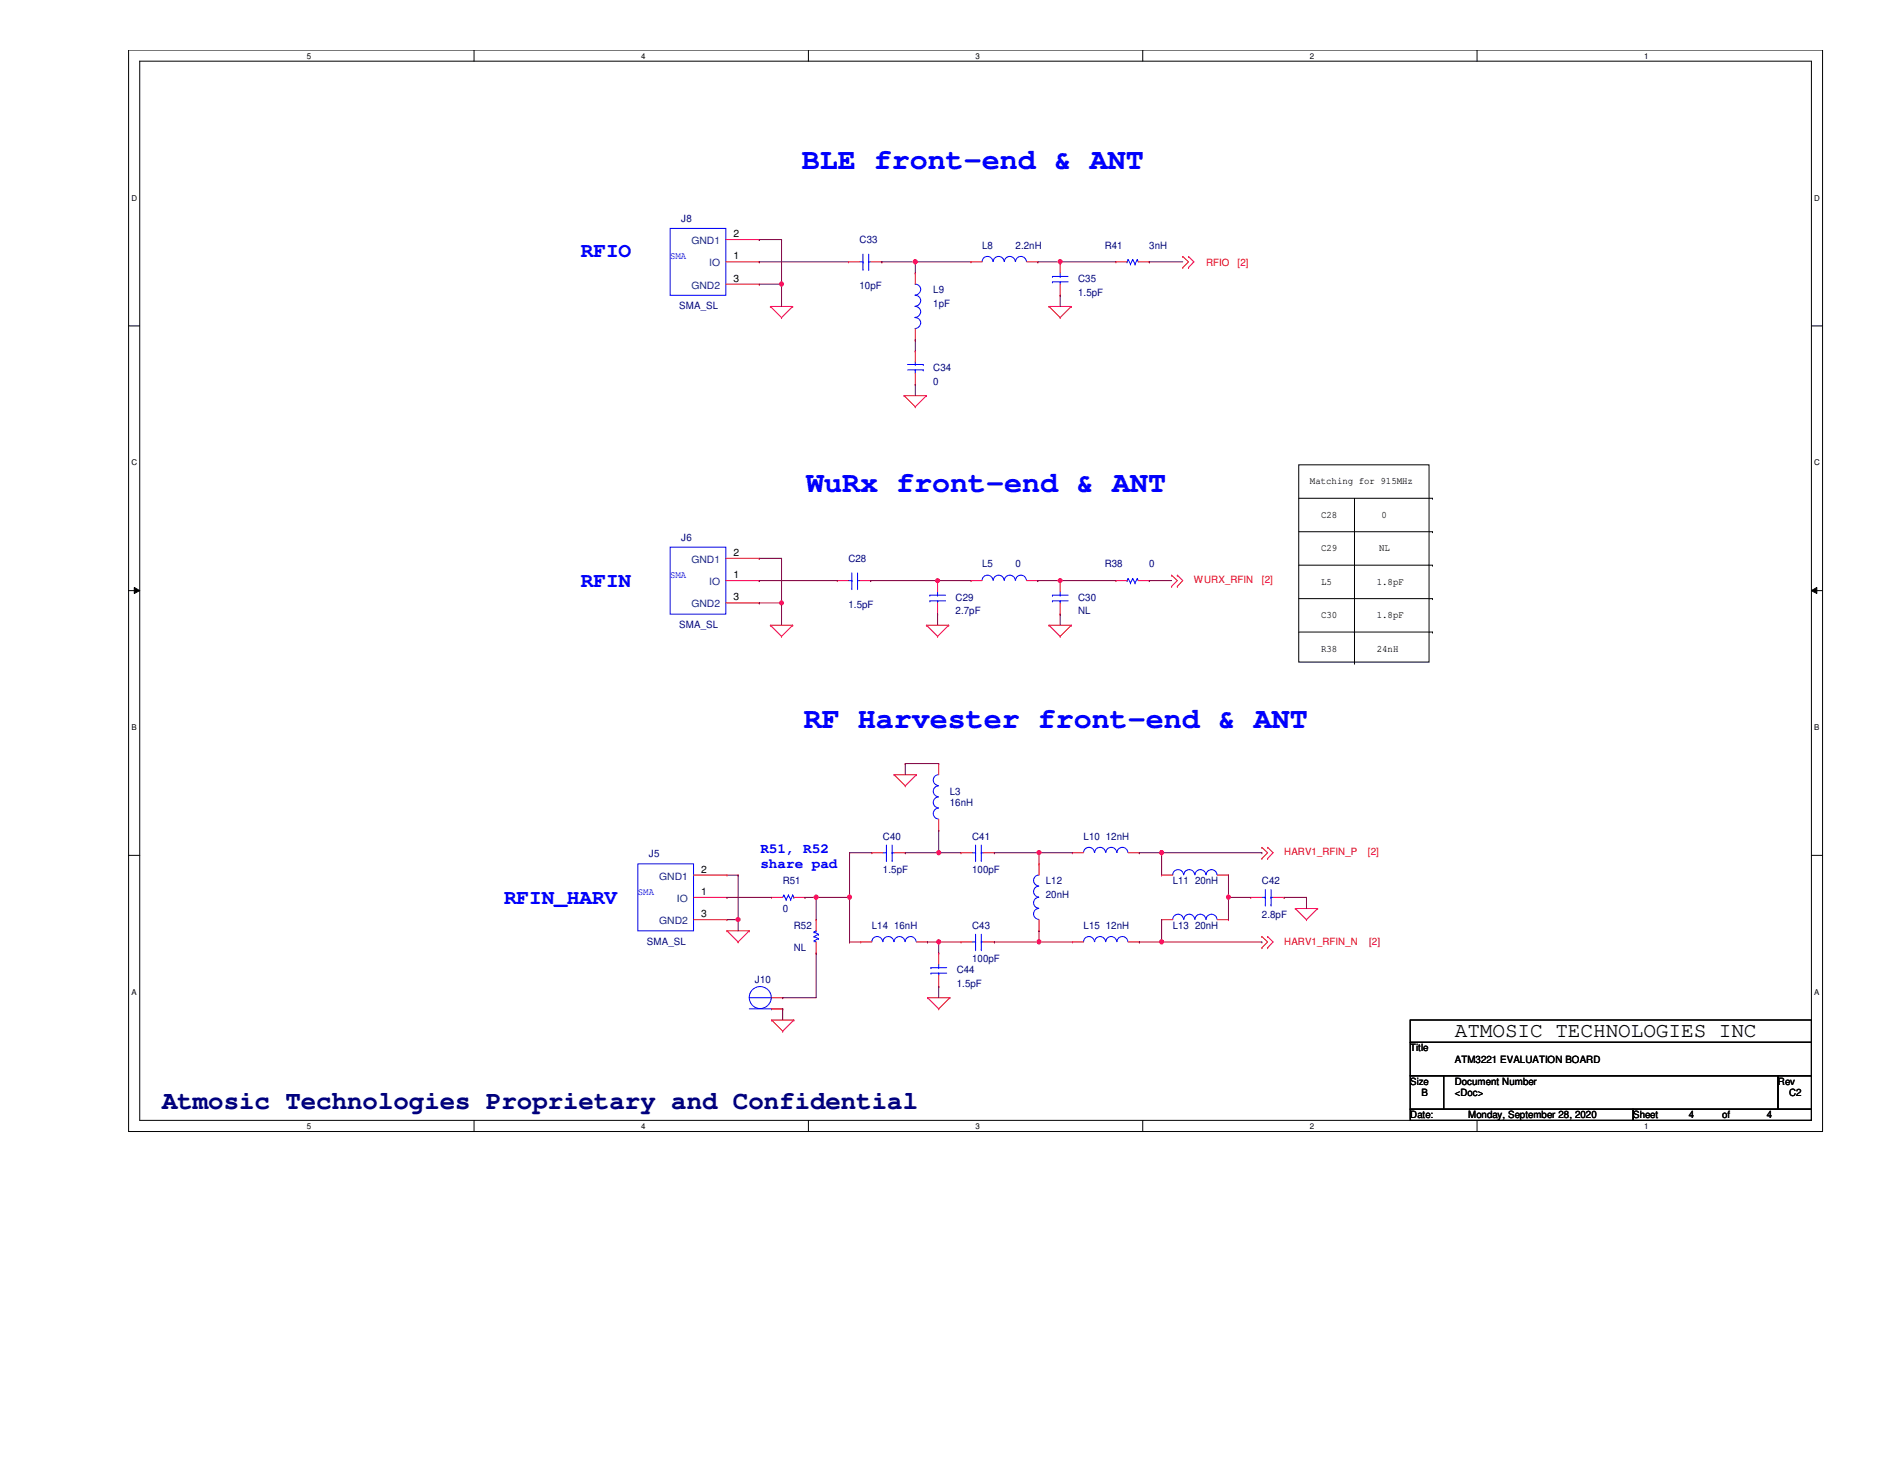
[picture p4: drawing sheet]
<svg xmlns="http://www.w3.org/2000/svg" width="279mm" height="216mm" viewBox="0 0 279 216" stroke-linecap="round" stroke-linejoin="round" font-family="sans-serif">
<path d="M19.1 7.4h250.9v160.2h-250.9zM20.7 9.1h247.7v156.8h-247.7z" fill="none" stroke="#000" stroke-width=".15"/>
<g fill="#fff">
<path d="M45.5 7.6h.6v1.3h-.6z"/>
<path d="M45.5 166.1h.6v1.3h-.6z"/>
</g>
<path d="M70.2 7.4v1.7M70.2 165.9v1.7" fill="none" stroke="#000" stroke-width=".15"/>
<g fill="#fff">
<path d="M95 7.6h.6v1.3h-.6z"/>
<path d="M95 166.1h.6v1.3h-.6z"/>
</g>
<path d="M119.8 7.4v1.7M119.8 165.9v1.7" fill="none" stroke="#000" stroke-width=".15"/>
<g fill="#fff">
<path d="M144.5 7.6h.6v1.3h-.6z"/>
<path d="M144.5 166.1h.6v1.3h-.6z"/>
</g>
<path d="M169.3 7.4v1.7M169.3 165.9v1.7" fill="none" stroke="#000" stroke-width=".15"/>
<g fill="#fff">
<path d="M194.1 7.6h.5v1.3h-.5z"/>
<path d="M194.1 166.1h.5v1.3h-.5z"/>
</g>
<path d="M218.8 7.4v1.7M218.8 165.9v1.7" fill="none" stroke="#000" stroke-width=".15"/>
<g fill="#fff">
<path d="M243.6 7.6h.6v1.3h-.6z"/>
<path d="M243.6 166.1h.6v1.3h-.6z"/>
<path d="M19.5 28.7h.8v1.3h-.8z"/>
<path d="M268.8 28.7h.8v1.3h-.8z"/>
<path d="M19.5 67.9h.8v1.3h-.8z"/>
<path d="M268.8 67.9h.8v1.3h-.8z"/>
</g>
<path d="M19.1 48.3h1.6M268.4 48.3h1.6" fill="none" stroke="#000" stroke-width=".15"/>
<g fill="#fff">
<path d="M19.5 107.1h.7v1.3h-.7z"/>
<path d="M268.8 107.1h.7v1.3h-.7z"/>
</g>
<path d="M19.1 87.5h1.6M19.9 87l.8 .5-.8 .4zM268.4 87.5l.8-.5v.9zM268.4 87.5h1.6" fill="none" stroke="#000" stroke-width=".15"/>
<path d="M19.9 87l.8 .5-.8 .4zM268.4 87.5l.8-.5v.9z" fill="#000"/>
<g fill="#fff">
<path d="M19.5 146.3h.7v1.3h-.7z"/>
<path d="M268.8 146.3h.7v1.3h-.7z"/>
</g>
<g fill="none" stroke="#000" stroke-width=".15">
<path d="M192.4 68.8h19.3v29.2h-19.3zM192.4 73.8h19.8M192.4 78.7h19.8M200.7 73.8v24.4M212.2 73.8h.1M212.2 78.7h.1M192.4 83.7h19.8M192.4 88.6h19.8M192.4 93.6h19.8M200.7 98.2h.1M212.2 83.7h.1M212.2 88.6h.1"/>
<path d="M212.2 93.6h.1M19.1 126.7h1.6M268.4 126.7h1.6M208.9 151h59.5v3.3h-59.5zM208.9 154.3h59.5v5h-59.5zM208.9 159.3h5v5h-5zM213.9 159.3h49.5v5h-49.5zM263.4 159.3h5v5h-5zM208.9 164.3h33v1.6h-33zM241.9 164.3h26.5v1.6h-26.5z"/>
</g>
<g fill="none" stroke="#f00" stroke-width=".15">
<path d="M107.5 38.8h5M107.5 35.5h5M112.5 38.8h.1M112.5 35.5h.1M125.7 38.8h.1M125.7 38.8h1.6M129 38.8h1.6M130.6 38.8h.1M143.8 38.8h.1M143.8 38.8h1.7M152.1 38.8h1.7M153.8 38.8h.1"/>
<path d="M157.1 38.8h.1M157.1 38.8v1.6M165.3 38.8h.1M165.3 38.8h1.7M168.6 38.8h1.7M170.3 38.8h.1M175.2 38h.1M175.2 39.6h.1M175.2 38l.9 .8-.9 .8M176.1 38h.1M176.1 39.6h.1M176.1 38l.8 .8-.8 .8"/>
<path d="M107.5 42.1h5M112.5 42.1h.1M114.1 45.4h.1M114.1 45.4h3.3M114.1 45.4l1.7 1.6M115.8 47h.1M117.4 45.4h.1M117.4 45.4l-1.6 1.6M133.9 58.6h.1M133.9 58.6h3.3M133.9 58.6l1.7 1.6M135.6 40.4h.1"/>
<path d="M135.6 50.3h.1M135.6 52h.1M135.6 56.9h.1M135.6 40.4v1.7M135.6 48.7v1.6M135.6 52v1.6M135.6 55.3v1.6M137.2 58.6h.1M137.2 58.6l-1.6 1.6M155.4 45.4h.1M155.4 45.4h3.3M155.4 45.4l1.7 1.6"/>
<path d="M157.1 47h.1M157.1 43.7h.1M157.1 42.1v1.6M158.7 45.4h.1M158.7 45.4l-1.6 1.6M135.6 60.2h.1M107.5 86h5M107.5 82.7h5M107.5 89.3h5M112.5 86h.1M112.5 82.7h.1M112.5 89.3h.1"/>
<path d="M114.1 92.6h.1M114.1 92.6h3.3M114.1 92.6l1.7 1.6M115.8 94.2h.1M117.4 92.6h.1M117.4 92.6l-1.6 1.6M124 86h.1M124 86h1.7M127.3 86h1.7M129 86h.1M137.2 92.6h.1M137.2 92.6h3.3"/>
<path d="M137.2 92.6l1.7 1.6M138.9 94.2h.1M138.9 90.9h.1M138.9 86h.1M138.9 86v1.6M138.9 89.3v1.6M140.5 92.6h.1M140.5 92.6l-1.6 1.6M143.8 86h.1M143.8 86h1.7M152.1 86h1.7M153.8 86h.1"/>
<path d="M155.4 92.6h.1M155.4 92.6h3.3M155.4 92.6l1.7 1.6M157.1 94.2h.1M157.1 90.9h.1M157.1 86h.1M157.1 86v1.6M157.1 89.3v1.6M158.7 92.6h.1M158.7 92.6l-1.6 1.6M165.3 86h.1M165.3 86h1.7"/>
<path d="M168.6 86h1.7M170.3 86h.1M173.6 86.8h.1M173.6 85.2h.1M173.6 85.2l.8 .8-.8 .8M174.4 86.8h.1M174.4 85.2h.1M174.4 85.2l.8 .8-.8 .8M132.5 114.7h.1M132.5 114.7h3.3M132.5 114.7l1.6 1.7M134.1 116.4h.1"/>
<path d="M135.8 114.7h.1M135.8 114.7l-1.7 1.7M139.1 113.1h.1M139.1 113.1v1.6M102.7 132.9h5M102.7 129.6h5M102.7 136.2h5M107.7 137.8h.1M107.7 132.9h.1M107.7 129.6h.1M107.7 136.2h.1M107.7 137.8h3.3"/>
<path d="M107.7 137.8l1.6 1.7M109.3 139.5h.1M111 137.8h.1M111 137.8l-1.7 1.7M114.3 132.9h.1M114.3 132.9h1.7M117.6 132.9h1.7M119.3 132.9h.1M120.9 136.2h.1M120.9 136.2v1.6M120.9 139.5v1.6M127.5 139.5h.1"/>
<path d="M127.5 139.5h1.7M129.2 126.3h.1M129.2 126.3h1.6M132.5 126.3h1.6M134.1 126.3h.1M135.8 139.5h1.6M137.4 139.5h.1M139.1 123h.1M139.1 121.3v1.7M142.4 126.3h.1M142.4 139.5h.1M142.4 126.3h1.6"/>
<path d="M142.4 139.5h1.6M145.7 126.3h1.6M145.7 139.5h1.6M147.3 126.3h.1M147.3 139.5h.1M153.9 137.8h.1M153.9 127.9h.1M153.9 127.9v1.7M153.9 136.2v1.6M158.9 139.5h.1M158.9 126.3h.1M158.9 126.3h1.6"/>
<path d="M158.9 139.5h1.6M167.1 126.3h1.7M167.1 139.5h1.7M168.8 139.5h.1M168.8 126.3h.1M172.1 129.6h.1M172.1 136.2h.1M172.1 129.6h1.6M172.1 136.2h1.6M180.3 129.6h1.7M180.3 136.2h1.7M182 129.6h.1"/>
<path d="M182 136.2h.1M185.3 132.9h.1M185.3 132.9h1.6M186.9 127.1h.1M186.9 125.5h.1M186.9 138.7h.1M186.9 125.5l.9 .8-.9 .8M186.9 138.7l.9 .8-.9 .8M187.8 127.1h.1M187.8 125.5h.1M187.8 138.7h.1M187.8 125.5l.8 .8-.8 .8"/>
<path d="M187.8 138.7l.8 .8-.8 .8M188.6 132.9h1.6M190.2 132.9h.1M191.9 134.5h.1M191.9 134.5h3.3M191.9 134.5l1.6 1.7M193.5 136.2h.1M195.2 134.5h.1M195.2 134.5l-1.7 1.7M114.3 151h.1M114.3 147.7h1.7M114.3 151h3.3"/>
<path d="M114.3 151l1.7 1.7M114.3 149.4h1.7M116 152.7h.1M116 149.4h.1M116 147.7h.1M117.6 151h.1M117.6 151l-1.6 1.7M120.9 141.1h.1M137.4 147.7h.1M137.4 147.7h3.3M137.4 147.7l1.7 1.7M139.1 149.4h.1"/>
<path d="M139.1 146.1h.1M139.1 141.1h.1M139.1 141.1v1.7M139.1 144.4v1.7M140.7 147.7h.1M140.7 147.7l-1.6 1.7M186.9 140.3h.1M187.8 140.3h.1"/>
</g>
<g fill="none" stroke="#00f" stroke-width=".15">
<path d="M99.3 33.8h8.2v9.9h-8.2zM127.3 38.8h.5M127.8 39.9h.1M127.8 38.8h.1M127.8 37.6v2.3M128.7 38.8h.1M128.7 39.9h.1M128.7 38.8h.3M128.7 37.6v2.3M145.5 38.7a.81 .81 0 0 1 .8-.7 .81 .81 0 0 1 .8 .7M147.2 38.7a.81 .81 0 0 1 .8-.7 .81 .81 0 0 1 .8 .7M148.8 38.7a.81 .81 0 0 1 .8-.7 .81 .81 0 0 1 .8 .7"/>
<path d="M150.5 38.7a.81 .81 0 0 1 .8-.7 .81 .81 0 0 1 .8 .7M167 38.8h.1M167.1 38.4h.1M167.1 38.4l.4 .7M167.1 38.4l-.1 .4M167.5 39.1h.1M167.8 38.4h.1M167.8 38.4l.3 .7M167.8 38.4l-.3 .7M168.1 39.1h.1M168.5 38.4h.1M168.5 38.4l.1 .4"/>
<path d="M168.5 38.4l-.4 .7M134.5 54.8h2.3M134.5 54h2.3M135.6 42.1a.81 .81 0 0 1 .8 .8 .81 .81 0 0 1-.8 .8M135.6 43.7a.81 .81 0 0 1 .8 .8 .81 .81 0 0 1-.8 .8M135.6 45.4a.81 .81 0 0 1 .8 .8 .81 .81 0 0 1-.8 .8M135.6 47a.81 .81 0 0 1 .8 .8 .81 .81 0 0 1-.8 .8M135.6 54h.1M135.6 54.8h.1M135.6 53.6v.4M135.6 54.8v.5M136.8 54.8h.1"/>
<path d="M136.8 54h.1M155.9 40.9h.1M155.9 41.7h.1M155.9 40.9h2.3M155.9 41.7h2.3M157.1 41.7h.1M157.1 40.9h.1M157.1 40.4v.5M157.1 41.7v.4M99.3 81h8.2v9.9h-8.2zM125.7 86h.5M126.2 87.2h.1"/>
<path d="M126.2 86h.1M126.2 84.8v2.4M127 86h.1M127 87.2h.1M127 86h.3M127 84.8v2.4M137.8 88.1h.1M137.8 89h.1M137.8 88.1h2.3M137.8 89h2.3M138.9 89h.1M138.9 88.1h.1"/>
<path d="M138.9 87.6v.5M138.9 89v.3M145.5 85.9a.81 .81 0 0 1 .8-.7 .81 .81 0 0 1 .8 .7M147.2 85.9a.81 .81 0 0 1 .8-.7 .81 .81 0 0 1 .8 .7M148.8 85.9a.81 .81 0 0 1 .8-.7 .81 .81 0 0 1 .8 .7M150.5 85.9a.81 .81 0 0 1 .8-.7 .81 .81 0 0 1 .8 .7M155.9 88.1h.1M155.9 89h.1M155.9 88.1h2.3M155.9 89h2.3M157.1 89h.1M157.1 88.1h.1"/>
<path d="M157.1 87.6v.5M157.1 89v.3M167 86h.1M167.1 85.7h.1M167.1 85.7l.4 .6M167.1 85.7l-.1 .3M167.5 86.3h.1M167.8 85.7h.1M167.8 85.7l.3 .6M167.8 85.7l-.3 .6M168.1 86.3h.1M168.5 85.7h.1"/>
<path d="M168.5 85.7l.1 .3M168.5 85.7l-.4 .6M139 119.7a.81 .81 0 0 0-.7 .8 .81 .81 0 0 0 .7 .8M139 118a.81 .81 0 0 0-.7 .8 .81 .81 0 0 0 .7 .8M139 116.4a.81 .81 0 0 0-.7 .8 .81 .81 0 0 0 .7 .8M139 114.7a.81 .81 0 0 0-.7 .8 .81 .81 0 0 0 .7 .8M94.5 127.9h8.2v9.9h-8.2zM116.1 132.5h.1M116.1 132.5l-.1 .4M116.1 132.5l.4 .7M116.5 133.2h.1M116.8 132.5h.1"/>
<path d="M116.8 132.5l-.3 .7M116.8 132.5l.3 .7M117.1 133.2h.1M117.4 132.5h.1M117.4 132.5l-.3 .7M117.4 132.5l.2 .4M117.6 132.9h.1M120.6 139.3h.1M120.6 138.7h.1M120.6 138h.1M120.6 139.3l.3 .2M120.6 138.7l.6 .3"/>
<path d="M120.6 138l.6 .3M120.9 137.8h.1M120.9 137.8l-.3 .2M121.2 139h.1M121.2 138.3h.1M121.2 139l-.6 .3M121.2 138.3l-.6 .4M129.2 139.4a.81 .81 0 0 1 .8-.7 .81 .81 0 0 1 .8 .7M130.8 139.4a.81 .81 0 0 1 .8-.7 .81 .81 0 0 1 .8 .7M130.8 126.3h.5M131.3 127.4h.1M131.3 126.3h.1"/>
<path d="M131.3 125.1v2.3M132.2 126.3h.1M132.2 127.4h.1M132.2 126.3h.3M132.2 125.1v2.3M132.5 139.4a.81 .81 0 0 1 .8-.7 .81 .81 0 0 1 .8 .7M134.1 139.4a.81 .81 0 0 1 .8-.7 .81 .81 0 0 1 .8 .7M144 126.3h.5M144 139.5h.5M144.5 127.4h.1M144.5 126.3h.1M144.5 139.5h.1"/>
<path d="M144.5 125.1v2.3M144.5 138.3v2.3M145.4 126.3h.1M145.4 127.4h.1M145.4 139.5h.1M145.4 126.3h.3M145.4 125.1v2.3M145.4 138.3v2.3M145.4 139.5h.3M153.9 134.5a.81 .81 0 0 0-.8 .8 .81 .81 0 0 0 .8 .8M153.9 132.9a.81 .81 0 0 0-.8 .8 .81 .81 0 0 0 .8 .8M153.9 131.2a.81 .81 0 0 0-.8 .8 .81 .81 0 0 0 .8 .8"/>
<path d="M153.9 129.6a.81 .81 0 0 0-.8 .8 .81 .81 0 0 0 .8 .8M160.5 139.4a.81 .81 0 0 1 .8-.7 .81 .81 0 0 1 .8 .7M160.5 126.2a.81 .81 0 0 1 .8-.7 .81 .81 0 0 1 .8 .7M162.2 139.4a.81 .81 0 0 1 .8-.7 .81 .81 0 0 1 .8 .7M162.2 126.2a.81 .81 0 0 1 .8-.7 .81 .81 0 0 1 .8 .7M163.8 139.4a.81 .81 0 0 1 .8-.7 .81 .81 0 0 1 .8 .7M163.8 126.2a.81 .81 0 0 1 .8-.7 .81 .81 0 0 1 .8 .7M165.5 139.4a.81 .81 0 0 1 .8-.7 .81 .81 0 0 1 .8 .7M165.5 126.2a.81 .81 0 0 1 .8-.7 .81 .81 0 0 1 .8 .7M173.7 129.5a.81 .81 0 0 1 .8-.7 .81 .81 0 0 1 .8 .7M173.7 136.1a.81 .81 0 0 1 .8-.7 .81 .81 0 0 1 .8 .7M175.4 129.5a.81 .81 0 0 1 .8-.7 .81 .81 0 0 1 .8 .7"/>
<path d="M175.4 136.1a.81 .81 0 0 1 .8-.7 .81 .81 0 0 1 .8 .7M177 129.5a.81 .81 0 0 1 .8-.7 .81 .81 0 0 1 .8 .7M177 136.1a.81 .81 0 0 1 .8-.7 .81 .81 0 0 1 .8 .7M178.7 129.5a.81 .81 0 0 1 .8-.7 .81 .81 0 0 1 .8 .7M178.7 136.1a.81 .81 0 0 1 .8-.7 .81 .81 0 0 1 .8 .7M186.9 132.9h.6M187.5 134h.1M187.5 132.9h.1M187.5 131.7v2.3M188.3 132.9h.1M188.3 134h.1M188.3 132.9h.3"/>
<path d="M188.3 131.7v2.3M111 147.7h3.3M111 149.4h3.3M114.3 147.7h.1M114.3 149.4h.1M137.9 143.3h.1M137.9 144.1h.1M137.9 143.3h2.4M137.9 144.1h2.4M139.1 144.1h.1M139.1 143.3h.1M139.1 142.8v.5"/>
<path d="M139.1 144.1v.3M144.5 140.6h.1M145.4 140.6h.1"/>
<circle cx="112.6" cy="147.7" r="1.63"/>
</g>
<path d="M130.6 38.8h.1M130.6 38.8h5M112.5 82.7h.1M112.5 82.7h3.3M115.8 82.7h.1M115.8 82.7v6.6M129 86h.1M129 86h9.9" fill="none" stroke="#800040" stroke-width=".15"/>
<circle cx="115.8" cy="89.3" r=".3" fill="#f0f"/>
<circle cx="115.8" cy="89.3" r=".3" fill="none" stroke="#f0f" stroke-width=".15"/>
<path d="M112.5 42.1h.1M112.5 42.1h3.3M115.8 42.1h.1M115.8 42.1v3.3M112.5 89.3h.1M112.5 89.3h3.3M115.8 89.3h.1M115.8 89.3v3.3" fill="none" stroke="#800040" stroke-width=".15"/>
<circle cx="115.8" cy="42.1" r=".31" fill="#f0f"/>
<circle cx="115.8" cy="42.1" r=".31" fill="none" stroke="#f0f" stroke-width=".15"/>
<path d="M112.5 35.5h.1M112.5 38.8h.1M112.5 35.5h3.3M112.5 38.8h13.2M115.8 35.5h.1M115.8 35.5v6.6M153.8 38.8h.1M153.8 38.8h11.5M157.1 38.8h.1" fill="none" stroke="#800040" stroke-width=".15"/>
<circle cx="157" cy="38.8" r=".31" fill="#f0f"/>
<circle cx="157" cy="38.8" r=".31" fill="none" stroke="#f0f" stroke-width=".15"/>
<path d="M157.1 43.7h.1M157.1 43.7v1.7M112.5 86h.1M112.5 86h11.5M138.9 86h.1M138.9 86h4.9" fill="none" stroke="#800040" stroke-width=".15"/>
<circle cx="138.9" cy="86" r=".3" fill="#f0f"/>
<circle cx="138.9" cy="86" r=".3" fill="none" stroke="#f0f" stroke-width=".15"/>
<path d="M153.8 86h.1M153.8 86h11.5M157.1 86h.1" fill="none" stroke="#800040" stroke-width=".15"/>
<circle cx="157.1" cy="86" r=".3" fill="#f0f"/>
<circle cx="157.1" cy="86" r=".3" fill="none" stroke="#f0f" stroke-width=".15"/>
<path d="M135.6 38.8h.1M135.6 38.8v1.6M170.3 38.8h.1M170.3 38.8h4.9M138.9 90.9h.1M138.9 90.9v1.7M157.1 90.9h.1M157.1 90.9v1.7M170.3 86h.1M170.3 86h3.3" fill="none" stroke="#800040" stroke-width=".15"/>
<circle cx="135.6" cy="38.8" r=".31" fill="#f0f"/>
<circle cx="135.6" cy="38.8" r=".31" fill="none" stroke="#f0f" stroke-width=".15"/>
<path d="M135.6 38.8h.1M135.6 38.8h8.2M135.6 50.3h.1M135.6 56.9h.1M135.6 50.3v1.7M135.6 56.9v1.7M134.1 113.1h.1M134.1 113.1h5M134.1 113.1v1.6M139.1 123h.1M139.1 123v3.3" fill="none" stroke="#800040" stroke-width=".15"/>
<circle cx="139.1" cy="126.3" r=".31" fill="#f0f"/>
<circle cx="139.1" cy="126.3" r=".31" fill="none" stroke="#f0f" stroke-width=".15"/>
<path d="M125.9 126.3h.1M125.9 132.9h.1M125.9 126.3h3.3M125.9 126.3v6.6" fill="none" stroke="#800040" stroke-width=".15"/>
<circle cx="125.8" cy="132.9" r=".31" fill="#f0f"/>
<circle cx="125.8" cy="132.9" r=".31" fill="none" stroke="#f0f" stroke-width=".15"/>
<path d="M134.1 126.3h.1M134.1 126.3h8.3M139.1 126.3h.1M147.3 126.3h.1M147.3 126.3h11.6M153.9 126.3h.1M153.9 126.3v1.6" fill="none" stroke="#800040" stroke-width=".15"/>
<circle cx="153.9" cy="126.3" r=".31" fill="#f0f"/>
<circle cx="153.9" cy="126.3" r=".31" fill="none" stroke="#f0f" stroke-width=".15"/>
<path d="M168.8 126.3h.1M168.8 126.3h3.3M172.1 126.3h.1M172.1 126.3v3.3" fill="none" stroke="#800040" stroke-width=".15"/>
<circle cx="172.1" cy="126.3" r=".31" fill="#f0f"/>
<circle cx="172.1" cy="126.3" r=".31" fill="none" stroke="#f0f" stroke-width=".15"/>
<g fill="none" stroke="#800040" stroke-width=".15">
<path d="M107.7 132.9h.1M107.7 129.6h1.6M107.7 132.9h6.6M109.3 129.6h.1M109.3 129.6v6.6M119.3 132.9h.1M119.3 132.9h6.6M120.9 132.9h.1M120.9 132.9v3.3M125.9 132.9h.1M172.1 126.3h14.8M182 129.6h.1"/>
<path d="M182 129.6v3.3M186.9 126.3h.1"/>
</g>
<circle cx="120.9" cy="132.9" r=".31" fill="#f0f"/>
<circle cx="120.9" cy="132.9" r=".31" fill="none" stroke="#f0f" stroke-width=".15"/>
<path d="M125.9 139.5h.1M125.9 132.9v6.6M182 132.9h.1M182 132.9v3.3M182 132.9h3.3" fill="none" stroke="#800040" stroke-width=".15"/>
<circle cx="182" cy="132.9" r=".31" fill="#f0f"/>
<circle cx="182" cy="132.9" r=".31" fill="none" stroke="#f0f" stroke-width=".15"/>
<path d="M107.7 136.2h1.6M109.3 136.2h.1M190.2 132.9h.1M190.2 132.9h3.3M193.5 132.9h.1M193.5 132.9v1.6" fill="none" stroke="#800040" stroke-width=".15"/>
<circle cx="109.3" cy="136.2" r=".31" fill="#f0f"/>
<circle cx="109.3" cy="136.2" r=".31" fill="none" stroke="#f0f" stroke-width=".15"/>
<path d="M109.3 136.2h.1M109.3 136.2v1.6M153.9 137.8h.1M153.9 137.8v1.7M172.1 136.2h.1M172.1 136.2v3.3" fill="none" stroke="#800040" stroke-width=".15"/>
<circle cx="153.9" cy="139.5" r=".31" fill="#f0f"/>
<circle cx="153.9" cy="139.5" r=".31" fill="none" stroke="#f0f" stroke-width=".15"/>
<path d="M125.9 139.5h.1M125.9 139.5h1.6M137.4 139.5h.1M137.4 139.5h1.7" fill="none" stroke="#800040" stroke-width=".15"/>
<circle cx="139.1" cy="139.5" r=".31" fill="#f0f"/>
<circle cx="139.1" cy="139.5" r=".31" fill="none" stroke="#f0f" stroke-width=".15"/>
<path d="M139.1 139.5h.1M139.1 139.5h3.3M139.1 139.5v1.6M147.3 139.5h.1M147.3 139.5h11.6M153.9 139.5h.1M168.8 139.5h.1M168.8 139.5h18.1M186.9 139.5h.1" fill="none" stroke="#800040" stroke-width=".15"/>
<circle cx="172.1" cy="139.5" r=".31" fill="#f0f"/>
<circle cx="172.1" cy="139.5" r=".31" fill="none" stroke="#f0f" stroke-width=".15"/>
<path d="M116 147.7h.1M116 149.4h.1M116 149.4v1.6M120.9 141.1h.1M120.9 141.1v6.6h-4.9M139.1 146.1h.1M139.1 146.1v1.6" fill="none" stroke="#800040" stroke-width=".15"/>
<circle cx="115.8" cy="89.3" r=".3" fill="#f0f"/>
<circle cx="115.8" cy="89.3" r=".3" fill="none" stroke="#f0f" stroke-width=".15"/>
<circle cx="115.8" cy="42.1" r=".31" fill="#f0f"/>
<circle cx="115.8" cy="42.1" r=".31" fill="none" stroke="#f0f" stroke-width=".15"/>
<circle cx="157" cy="38.8" r=".31" fill="#f0f"/>
<circle cx="157" cy="38.8" r=".31" fill="none" stroke="#f0f" stroke-width=".15"/>
<circle cx="138.9" cy="86" r=".3" fill="#f0f"/>
<circle cx="138.9" cy="86" r=".3" fill="none" stroke="#f0f" stroke-width=".15"/>
<circle cx="157.1" cy="86" r=".3" fill="#f0f"/>
<circle cx="157.1" cy="86" r=".3" fill="none" stroke="#f0f" stroke-width=".15"/>
<circle cx="135.6" cy="38.8" r=".31" fill="#f0f"/>
<circle cx="135.6" cy="38.8" r=".31" fill="none" stroke="#f0f" stroke-width=".15"/>
<circle cx="139.1" cy="126.3" r=".31" fill="#f0f"/>
<circle cx="139.1" cy="126.3" r=".31" fill="none" stroke="#f0f" stroke-width=".15"/>
<circle cx="125.8" cy="132.9" r=".31" fill="#f0f"/>
<circle cx="125.8" cy="132.9" r=".31" fill="none" stroke="#f0f" stroke-width=".15"/>
<circle cx="153.9" cy="126.3" r=".31" fill="#f0f"/>
<circle cx="153.9" cy="126.3" r=".31" fill="none" stroke="#f0f" stroke-width=".15"/>
<circle cx="172.1" cy="126.3" r=".31" fill="#f0f"/>
<circle cx="172.1" cy="126.3" r=".31" fill="none" stroke="#f0f" stroke-width=".15"/>
<circle cx="120.9" cy="132.9" r=".31" fill="#f0f"/>
<circle cx="120.9" cy="132.9" r=".31" fill="none" stroke="#f0f" stroke-width=".15"/>
<circle cx="182" cy="132.9" r=".31" fill="#f0f"/>
<circle cx="182" cy="132.9" r=".31" fill="none" stroke="#f0f" stroke-width=".15"/>
<circle cx="109.3" cy="136.2" r=".31" fill="#f0f"/>
<circle cx="109.3" cy="136.2" r=".31" fill="none" stroke="#f0f" stroke-width=".15"/>
<circle cx="153.9" cy="139.5" r=".31" fill="#f0f"/>
<circle cx="153.9" cy="139.5" r=".31" fill="none" stroke="#f0f" stroke-width=".15"/>
<circle cx="139.1" cy="139.5" r=".31" fill="#f0f"/>
<circle cx="139.1" cy="139.5" r=".31" fill="none" stroke="#f0f" stroke-width=".15"/>
<circle cx="172.1" cy="139.5" r=".31" fill="#f0f"/>
<circle cx="172.1" cy="139.5" r=".31" fill="none" stroke="#f0f" stroke-width=".15"/>
<g font-size="4.4" fill="#00f">
<text x="118.8" y="25">BLE front-end &amp; ANT</text>
<text x="119.4" y="72.9">WuRx front-end &amp; ANT</text>
<text x="119.1" y="107.7">RF Harvester front-end &amp; ANT</text>
</g>
<text font-size="3.9" fill="#000080" x="24" y="164.3">Atmosic Technologies Proprietary and Confidential</text>
<g font-size="3.1" fill="#00f">
<text x="86.1" y="38.1">RFIO</text>
<text x="86.1" y="87">RFIN</text>
<text x="74.7" y="133.9">RFIN_HARV</text>
</g>
<text font-size="3.1" x="215.5" y="153.5">ATMOSIC TECHNOLOGIES INC</text>
<g font-size="2.1" fill="#00f">
<text x="112.6" y="126.4">R51, R52</text>
<text x="112.6" y="128.5">share pad</text>
</g>
<g font-size="1.5" fill="#000080">
<text x="100.9" y="32.9">J8</text>
<text x="127.3" y="36">C33</text>
<text x="145.5" y="36.8">L8</text>
<text x="150.5" y="36.8">2.2nH</text>
<text x="159.7" y="41.8">C35</text>
<text x="163.7" y="36.8">R41</text>
<text x="170.3" y="36.8">3nH</text>
<text x="100.6" y="45.8">SMA_SL</text>
<text x="127.3" y="42.8">10pF</text>
<text x="138.3" y="43.4">L9</text>
<text x="138.3" y="45.4">1pF</text>
<text x="159.7" y="43.8">1.5pF</text>
<text x="138.3" y="55">C34</text>
<text x="138.3" y="57">0</text>
<text x="100.9" y="80.1">J6</text>
<text x="125.7" y="83.2">C28</text>
<text x="141.6" y="89">C29</text>
<text x="145.5" y="84">L5</text>
<text x="150.5" y="84">0</text>
<text x="159.7" y="89">C30</text>
<text x="163.7" y="84">R38</text>
<text x="170.3" y="84">0</text>
<text x="100.6" y="93">SMA_SL</text>
<text x="125.7" y="90">1.5pF</text>
<text x="141.6" y="91">2.7pF</text>
<text x="159.7" y="91">NL</text>
<text x="140.7" y="117.7">L3</text>
<text x="140.7" y="119.4">16nH</text>
<text x="130.8" y="124.3">C40</text>
<text x="144" y="124.3">C41</text>
<text x="160.5" y="124.3">L10 12nH</text>
<text x="96.1" y="127">J5</text>
<text x="116" y="130.9">R51</text>
<text x="130.8" y="129.3">1.5pF</text>
<text x="144" y="129.3">100pF</text>
<text x="154.9" y="130.9">L12</text>
<text x="173.7" y="130.9">L11 20nH</text>
<text x="186.9" y="130.9">C42</text>
<text x="116" y="135.1">0</text>
<text x="117.6" y="137.5">R52</text>
<text x="129.2" y="137.5">L14 16nH</text>
<text x="144" y="137.5">C43</text>
<text x="154.9" y="132.9">20nH</text>
<text x="160.5" y="137.5">L15 12nH</text>
<text x="173.7" y="137.5">L13 20nH</text>
<text x="186.9" y="135.9">2.8pF</text>
<text x="95.8" y="139.9">SMA_SL</text>
<text x="117.6" y="140.8">NL</text>
<text x="144" y="142.5">100pF</text>
<text x="111.8" y="145.6">J10</text>
<text x="141.7" y="144.1">C44</text>
<text x="141.7" y="146.1">1.5pF</text>
</g>
<g font-size="1.5">
<text x="108.7" y="35.1">2</text>
<text x="108.7" y="38.4">1</text>
<text x="108.7" y="41.7">3</text>
<text x="194.1" y="71.7">Matching for 915MHz</text>
<text x="195.7" y="76.7">C28</text>
<text x="204.6" y="76.7">0</text>
<text x="108.7" y="82.3">2</text>
<text x="195.7" y="81.6">C29</text>
<text x="204.3" y="81.6">NL</text>
<text x="108.7" y="85.6">1</text>
<text x="108.7" y="88.9">3</text>
<text x="195.7" y="86.6">L5</text>
<text x="204" y="86.6">1.8pF</text>
<text x="195.7" y="91.5">C30</text>
<text x="204" y="91.5">1.8pF</text>
<text x="195.7" y="96.5">R38</text>
<text x="204" y="96.5">24nH</text>
<text x="103.9" y="129.2">2</text>
<text x="103.9" y="132.5">1</text>
<text x="103.9" y="135.8">3</text>
<text x="208.9" y="155.7">Title</text>
<text x="208.9" y="160.7">Size</text>
<text x="215.5" y="160.7">Document Number</text>
<text x="215.5" y="157.4">ATM3221 EVALUATION BOARD</text>
<text x="263.4" y="160.7">Rev</text>
<text x="208.9" y="165.6">Date:</text>
<text x="210.6" y="162.3">B</text>
<text x="215.5" y="162.3">&lt;Doc&gt;</text>
<text x="217.5" y="165.6">Monday, September 28, 2020</text>
<text x="241.9" y="165.6">Sheet</text>
<text x="250.2" y="165.6">4</text>
<text x="255.1" y="165.6">of</text>
<text x="261.7" y="165.6">4</text>
<text x="265" y="162.3">C2</text>
</g>
<g font-size="1.5" fill="#00f">
<text x="99.3" y="38.4">SMA</text>
<text x="99.3" y="85.6">SMA</text>
<text x="94.5" y="132.5">SMA</text>
</g>
<g font-size="1.5" fill="#004080">
<text x="102.4" y="36.2">GND1</text>
<text x="105.1" y="39.5">IO</text>
<text x="102.4" y="42.8">GND2</text>
<text x="102.4" y="83.4">GND1</text>
<text x="102.4" y="90">GND2</text>
<text x="105.1" y="86.7">IO</text>
<text x="97.7" y="130.3">GND1</text>
<text x="97.7" y="136.9">GND2</text>
<text x="100.3" y="133.6">IO</text>
</g>
<g font-size="1.5" fill="#f00">
<text x="178.7" y="39.5">RFIO</text>
<text x="183.3" y="39.5">[2]</text>
<text x="176.9" y="86.4">WURX_RFIN</text>
<text x="186.9" y="86.4">[2]</text>
<text x="190.2" y="126.7">HARV1_RFIN_P</text>
<text x="202.6" y="126.7">[2]</text>
<text x="190.2" y="139.9">HARV1_RFIN_N</text>
<text x="202.8" y="139.9">[2]</text>
</g>
<g font-size="1.2">
<text x="45.5" y="8.7">5</text>
<text x="95" y="8.7">4</text>
<text x="144.5" y="8.7">3</text>
<text x="194.1" y="8.7">2</text>
<text x="243.6" y="8.7">1</text>
<text x="19.5" y="29.7">D</text>
<text x="268.8" y="29.7">D</text>
<text x="19.5" y="68.9">C</text>
<text x="268.8" y="68.9">C</text>
<text x="19.5" y="108.1">B</text>
<text x="268.8" y="108.1">B</text>
<text x="19.5" y="147.3">A</text>
<text x="268.8" y="147.3">A</text>
<text x="45.5" y="167.2">5</text>
<text x="95" y="167.2">4</text>
<text x="144.5" y="167.2">3</text>
<text x="194.1" y="167.2">2</text>
<text x="243.6" y="167.2">1</text>
</g>
</svg>
